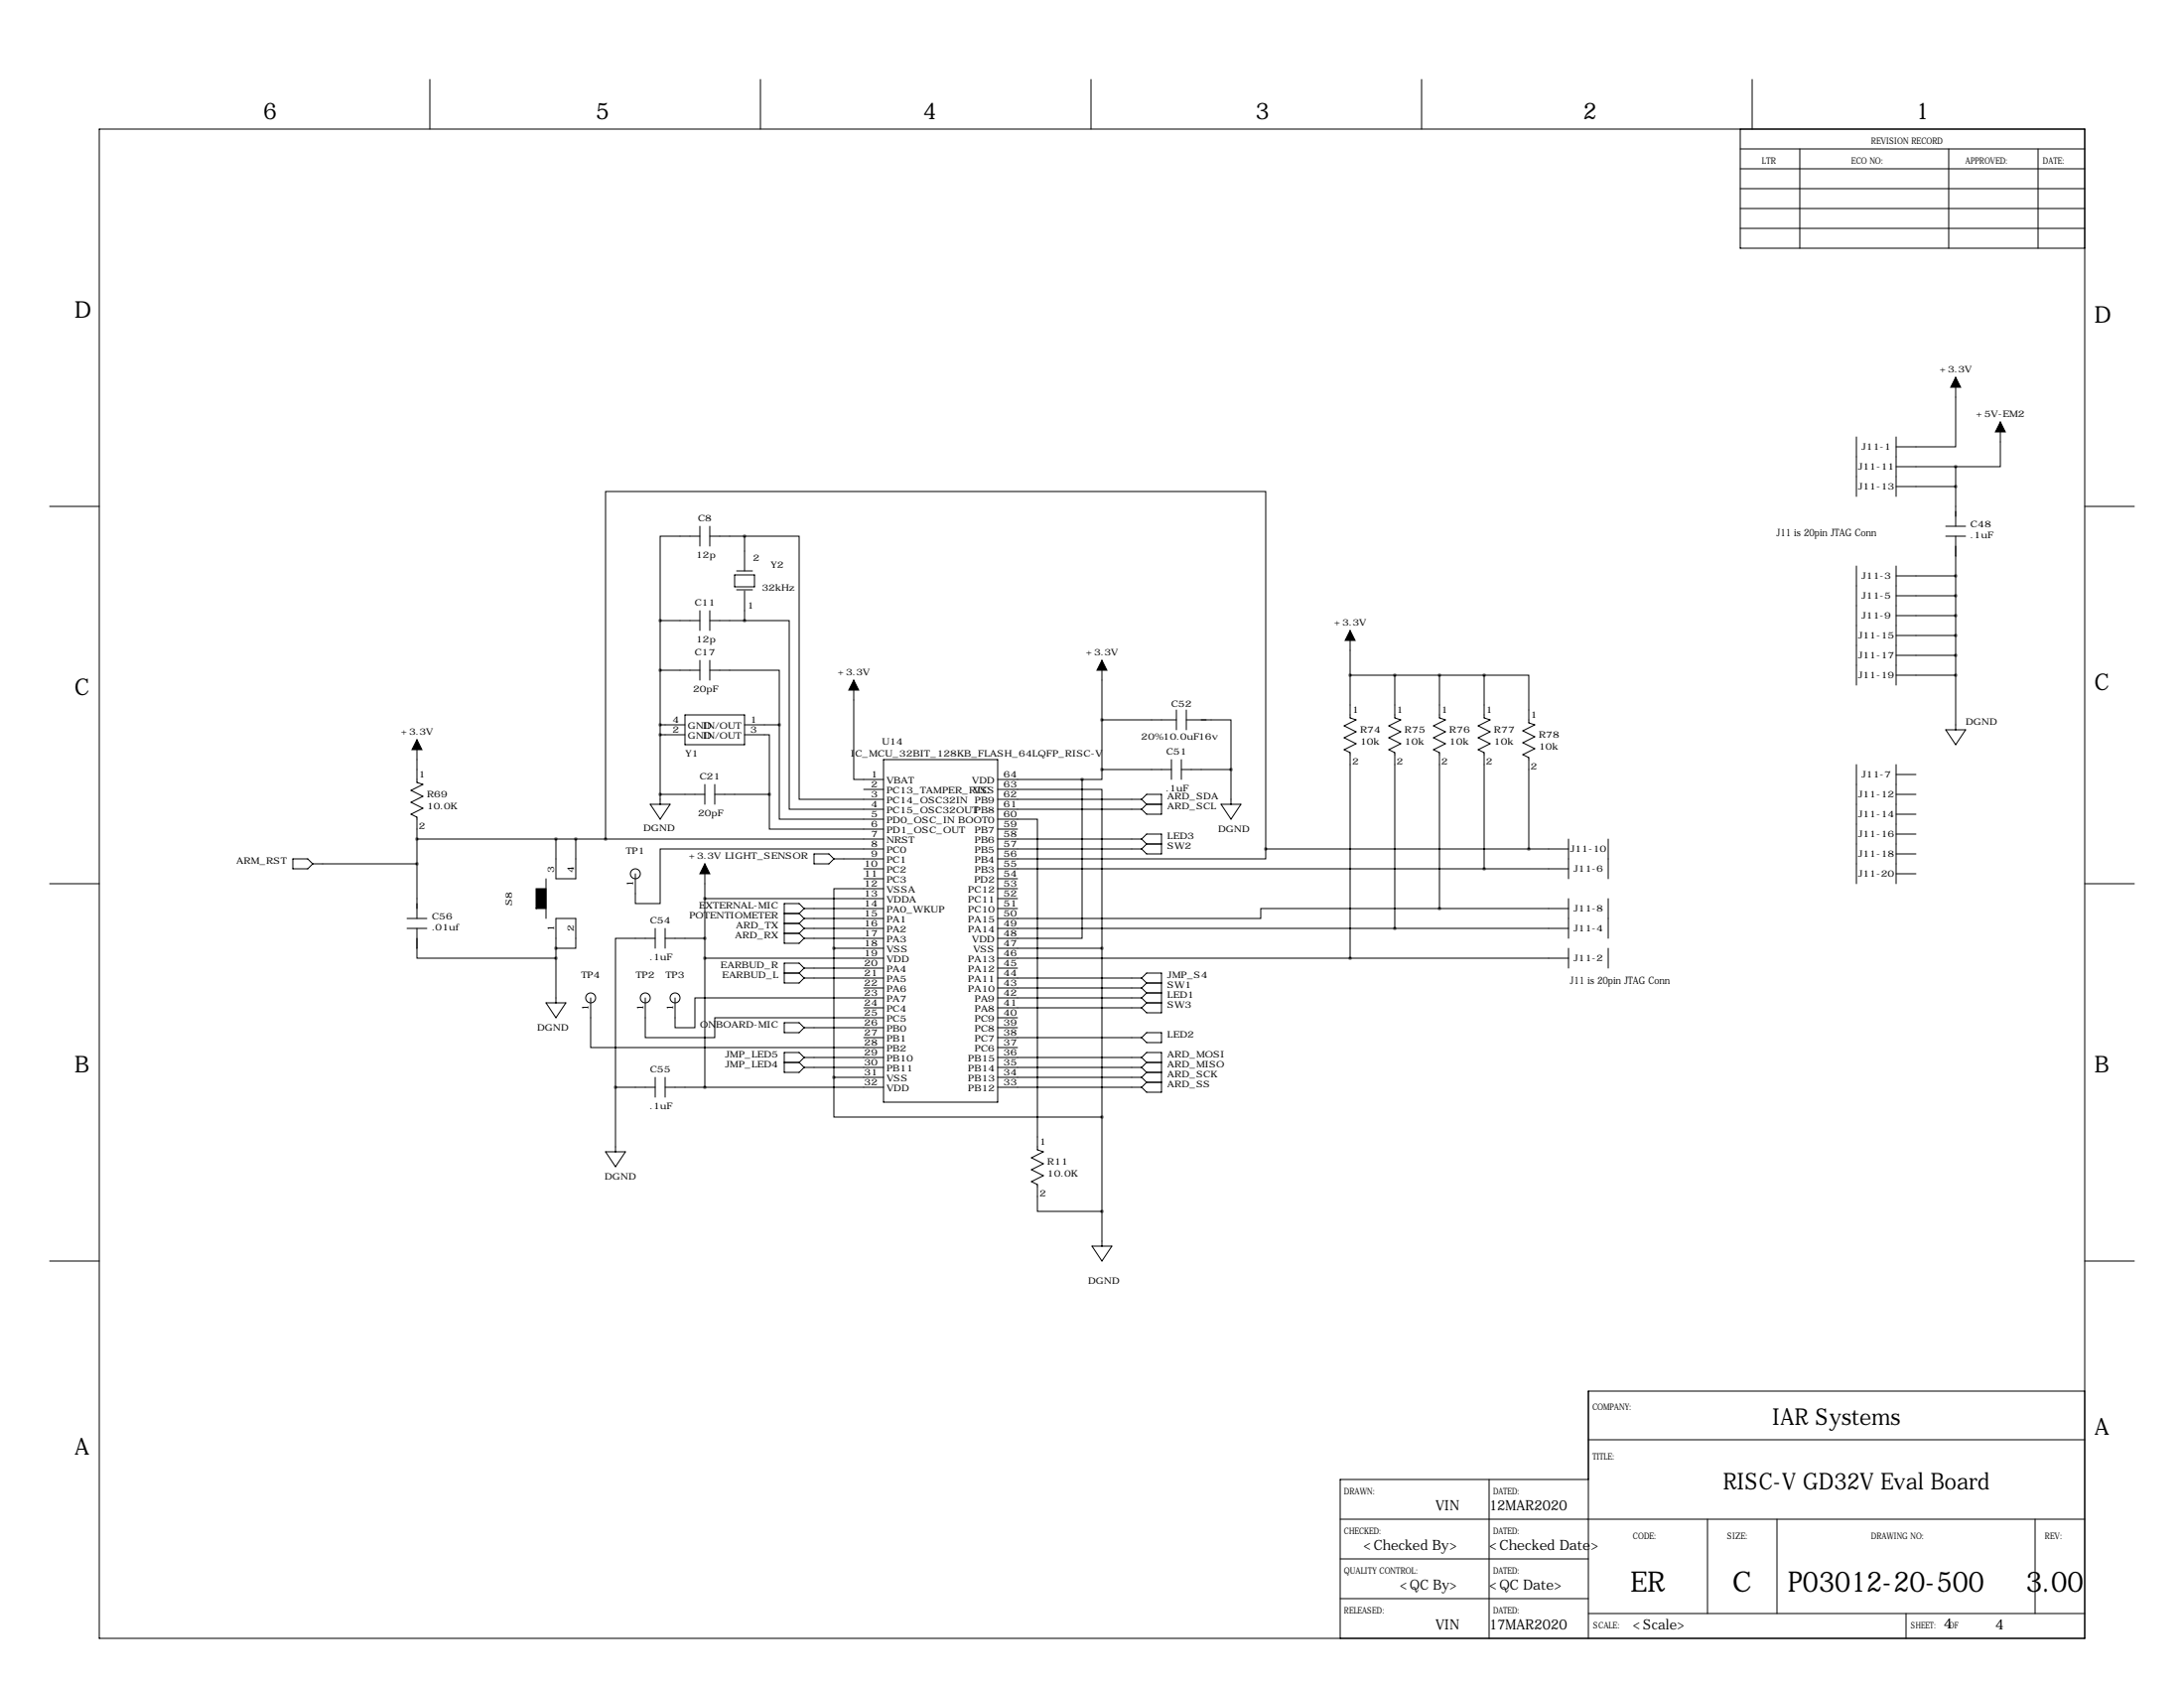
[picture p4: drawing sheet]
<svg xmlns="http://www.w3.org/2000/svg" width="559mm" height="432mm" viewBox="0 0 559 432" stroke-linecap="round" stroke-linejoin="round" font-family="sans-serif">
<g fill="none" stroke="#000" stroke-width=".25">
<path d="M25.4 33h508v386.1h-508zM110 20.3v12.7M194.6 20.3v12.7M279.1 20.3v12.7M363.7 20.3v12.7M445.3 38.1h88.1M445.3 33v30.5h88.1M448.3 20.3v12.7M460.5 38.1v25.4M498.6 38.1v25.4M521.5 38.1v25.4M445.3 48.3h88.1"/>
<path d="M445.3 43.2h88.1M445.3 53.3h88.1M445.3 58.4h88.1M500.4 96.5v17.8h-15.3M475 111.8v15.2M485.1 111.8v15.2M485.1 119.4h15.3M500.4 119.4v15.2M511.8 107.9v11.5h-11.4M12.7 129.5h12.7M179.1 137.2h-10.2v21.6M179.1 134.6v5.1"/>
<path d="M181.6 137.2h8.9M181.6 134.6v5.1M190.5 137.2h14v67.3h21.6M190.5 137.2v8.8M485.1 124.5h15.3M497.8 134.6h5.1M497.8 137.2h5.1M500.4 137.2v49.5M533.4 129.5h12.7M168.9 158.8h10.2M168.9 158.8v46.9M179.1 156.2v5.1"/>
<path d="M181.6 156.2v5.1M181.6 158.8h8.9M188 147.1h5v3h-5zM188.5 146h4M188.5 150.9h4M190.5 158.8h11.4v48.2h24.2M190.5 151.1v7.7M475 144.8v30.5M485.1 144.8v30.5M485.1 147.3h15.3M485.1 152.4h15.3M485.1 157.5h15.3"/>
<path d="M168.9 171.4h10.2M179.1 168.9v5.1M181.6 171.4h17.8v14M181.6 168.9v5.1M218.4 174v25.4h7.7M281.9 168.9v27.9M345.4 172.7h34.3M345.4 161.3v22.3l1.6 .5-3.1 1.6 3.1 1.5-3.1 1.5 3.1 1.5-3.1 1.6 1.5 .7v52.6M356.9 172.7v10.9l1.5 .5-3.1 1.6 3.1 1.5-3.1 1.5 3.1 1.5-3.1 1.6 1.6 .7v45M368.3 172.7v10.9l1.5 .5-3 1.6 3 1.5-3 1.5 3 1.5-3 1.6 1.5 .7v39.9M379.7 172.7h11.5v12.2l1.5 .5-3.1 1.5 3.1 1.6-3.1 1.5 3.1 1.5-3.1 1.5 1.6 .8v23.4M379.7 172.7v10.9l1.6 .5-3.1 1.6 3.1 1.5-3.1 1.5 3.1 1.5-3.1 1.6 1.5 .7v29.7"/>
<path d="M485.1 162.6h15.3M485.1 167.6h15.3M485.1 172.7h15.3M106.7 189.2v11l1.5 .5-3 1.5 3 1.5-3 1.5 3 1.6-3 1.5 1.5 .7v25.9M168.9 185.4h6.4M168.9 188h6.4M175.3 182.9h15.2v7.6h-15.2zM190.5 188h6.3v15.2M190.5 185.4h8.9M199.4 185.4v24.1h26.7M226.1 194.3h29.2v87.6h-29.2zM255.3 199.4h21.6"/>
<path d="M276.9 199.4v40.6h-21.6M281.9 196.8v2.6h-5M281.9 196.8h17.8M281.9 184.1h19.1M299.7 194.3v5.1M301 181.6v5.1M302.3 196.8h12.7M302.3 194.3v5.1M303.5 184.1h11.5v12.7M303.5 181.6v5.1M315 196.8v8.9M475 195.6v30.5"/>
<path d="M485.1 195.6v30.5M485.1 198.1h5.1M497.8 186.7h5.1l-2.5 3.8zM74.9 219.7h3.8l1.3 1.3-1.3 1.2h-3.8zM106.7 214.6h119.4M142.2 214.6v10.2h5.1v-10.2M154.9 214.6v-88.9h168.9v91.5M166.4 205.7h5l-2.5 3.8zM168.9 203.2h11.4M180.3 200.7v5M182.9 203.2h13.9M182.9 200.7v5"/>
<path d="M196.8 203.2v8.9h29.3M208.3 218.4h3.8l1.3 1.3-1.3 1.3h-3.8zM213.4 219.7h12.7M221 201.9h5.1M226.1 217.2h-57.2v13.9h-6.3v-7.6M255.3 201.9h26.6v40.7M255.3 209.5h10.1v84.6l1.6 .5-3.1 1.6 3.1 1.5-3.1 1.5 3.1 1.5-3.1 1.6 1.5 .7v6.9h16.5M255.3 217.2h36.8M255.3 204.5h36.8M255.3 207h36.8M255.3 212.1h5M255.3 214.6h36.8"/>
<path d="M292.1 204.5l1.3-1.3h3.8v5.1h-3.8l-1.3-1.3M292.1 214.6l1.3-1.2h3.8v5h-3.8l-1.3-1.2M292.1 204.5l1.3 1.2M292.1 214.6l1.3 1.3M293.4 205.7h3.8M293.4 215.9h3.8M293.4 215.9l-1.3 1.3M293.4 205.7l-1.3 1.3M312.4 205.7h5.1l-2.5 3.8zM323.8 217.2v2.5h-68.5M323.8 217.2h77.5M401.3 214.6v10.2"/>
<path d="M411.5 214.6v10.2M485.1 203.2h5.1M485.1 208.3h5.1M485.1 213.4h5.1M485.1 218.4h5.1M12.7 226.1h12.7M80 221h26.7M104.1 237.5h5.1M104.1 234.9h5.1M106.7 237.5v7.6h35.5M137.2 232.4h.1M139.7 224.8v10.1"/>
<path d="M167.6 237.5v5.1M170.2 237.5v5.1M180.3 229.9h45.8M180.3 221v57.1M200.7 238.8h3.8M200.7 236.2h3.8M200.7 233.7h3.8M204.5 238.8l1.2 1.2M204.5 236.2l1.2 1.3M204.5 233.7l1.2 1.2M205.7 237.5h20.4M205.7 232.4h20.4"/>
<path d="M205.7 234.9h20.4M205.7 232.4l-1.2-1.3h-3.8v10.2h3.8l1.2-1.3M205.7 237.5l-1.2 1.3M205.7 234.9l-1.2 1.3M205.7 232.4l-1.2 1.3M221 222.2h5.1M221 224.8h5.1M226.1 227.3h-12.7v15.3M255.3 237.5h146M255.3 222.2h146M255.3 232.4h5M255.3 224.8h5"/>
<path d="M255.3 227.3h5M255.3 229.9h5M368.3 232.4h-45.7v2.5h-67.3M368.3 232.4h33M401.3 229.9v10.1M411.5 229.9v10.1M485.1 223.5h5.1M533.4 226.1h12.7M139.7 256.5h5.1l-2.6 3.8zM142.2 242.6h5.1v-7.7h-5.1v21.6M151.1 255.3v12.7h75M165.1 255.3v10.1h17.8v-5.1h43.2"/>
<path d="M167.6 240h-10.1v38.1M170.2 240h10.1M172.7 255.3v7.6h5.1v-7.6h48.3M180.3 245.1h45.8M200.7 248.9h3.8M204.5 248.9l1.2 1.3M205.7 240h20.4M205.7 247.6h20.4M205.7 250.2h20.4M205.7 247.6l-1.2-1.2h-3.8v5.1h3.8l1.2-1.3M205.7 247.6l-1.2 1.3M213.4 242.6h12.7"/>
<path d="M213.4 242.6v33M221 252.7h5.1M221 257.8h5.1M255.3 245.1h146M255.3 242.6h26.6M255.3 247.6h5M255.3 250.2h36.8M255.3 252.7h36.8M255.3 255.3h36.8M255.3 257.8h36.8M281.9 242.6v76.2M292.1 252.7l1.3 1.3"/>
<path d="M292.1 250.2l1.3-1.3h3.8v10.2h-3.8l-1.3-1.3M292.1 255.3l1.3 1.2M292.1 250.2l1.3 1.3M293.4 256.5h3.8M293.4 254h3.8M293.4 251.5h3.8M293.4 251.5l-1.3 1.2M293.4 256.5l-1.3 1.3M293.4 254l-1.3 1.3M401.3 242.6v5M411.5 242.6v5M157.5 278.1h10.1"/>
<path d="M157.5 278.1v16.5M167.6 275.6v5.1M170.2 278.1h55.9M170.2 275.6v5.1M200.7 261.6h3.8l1.2 1.3-1.2 1.3h-3.8zM200.7 271.8h3.8M204.5 271.8l1.2 1.2M205.7 262.9h20.4M205.7 270.5h20.4M205.7 273h20.4M205.7 270.5l-1.2-1.3h-3.8v5.1h3.8l1.2-1.3M205.7 270.5l-1.2 1.3"/>
<path d="M213.4 275.6v10.2h68.5M213.4 275.6h12.7M221 265.4h5.1M255.3 260.3h5M255.3 262.9h5M255.3 265.4h36.8M255.3 268h5M255.3 270.5h36.8M255.3 273h36.8M255.3 275.6h36.8M255.3 278.1h36.8M292.1 270.5l1.3-1.3h3.8v10.2h-3.8l-1.3-1.3"/>
<path d="M292.1 270.5l1.3 1.3M292.1 273l1.3 1.3M292.1 275.6l1.3 1.3M293.4 264.2h3.8v2.5h-3.8l-1.3-1.3zM293.4 271.8h3.8M293.4 276.9h3.8M293.4 276.9l-1.3 1.2M293.4 274.3h3.8M293.4 271.8l-1.3 1.2M293.4 274.3l-1.3 1.3M154.9 294.6h5.1l-2.5 3.8zM279.4 318.8h5.1l-2.6 3.8z"/>
<path d="M12.7 322.6h12.7M533.4 322.6h12.7M533.4 355.9h-127v63.2M381 378.5v40.6M406.4 368.3h127M406.4 378.5h-63.5v40.6M342.9 388.6h190.5M342.9 398.8h63.5M436.9 388.6v24.1M454.7 388.6v24.1M520.7 388.6v24.1M342.9 408.9h63.5"/>
<path d="M406.4 412.7h127M487.7 412.7v6.4"/>
<circle cx="162.6" cy="223.5" r="1.27"/>
<circle cx="151.1" cy="255.3" r="1.27"/>
<circle cx="165.1" cy="255.3" r="1.27"/>
<circle cx="172.7" cy="255.3" r="1.27"/>
</g>
<path d="M500.4 96.5l1.2 2.6h-2.5zM511.8 107.9l1.3 2.6h-2.6zM218.4 174l1.3 2.5h-2.5zM281.9 168.9l1.3 2.5h-2.5zM345.4 161.3l1.3 2.5h-2.5zM106.7 189.2l1.2 2.6h-2.5zM137.2 227.3h2.5v5.1h-2.5zM180.3 221l1.3 2.5h-2.5z" fill="#000" stroke="#000" stroke-width=".25"/>
<path d="M180.3 245.1a.05 .05 0 0 0 .1 0 .05 .05 0 0 0-.1 0zM180.3 229.9a.05 .05 0 0 0 .1 0 .05 .05 0 0 0-.1 0zM281.9 285.7a.05 .05 0 0 0 .1 0 .05 .05 0 0 0-.1 0zM213.3 242.6a.05 .05 0 0 0 .1 0 .05 .05 0 0 0-.1 0zM281.9 196.8a.05 .05 0 0 0 .1 0 .05 .05 0 0 0-.1 0zM281.9 184.1a.05 .05 0 0 0 .1 0 .05 .05 0 0 0-.1 0zM314.9 196.8a.05 .05 0 0 0 .1 0 .05 .05 0 0 0-.1 0zM180.3 240a.05 .05 0 0 0 .1 0 .05 .05 0 0 0-.1 0zM180.3 278.1a.05 .05 0 0 0 .1 0 .05 .05 0 0 0-.1 0zM142.2 245.1a.05 .05 0 0 0 .1 0 .05 .05 0 0 0-.1 0zM142.2 242.6a.05 .05 0 0 0 .1 0 .05 .05 0 0 0-.1 0zM142.2 214.6a.05 .05 0 0 0 .1 0 .05 .05 0 0 0-.1 0zM345.4 245.1a.05 .05 0 0 0 .1 0 .05 .05 0 0 0-.1 0zM356.8 237.5a.05 .05 0 0 0 .1 0 .05 .05 0 0 0-.1 0zM379.7 222.2a.05 .05 0 0 0 .1 0 .05 .05 0 0 0-.1 0zM391.1 217.2a.05 .05 0 0 0 .1 0 .05 .05 0 0 0-.1 0zM379.7 172.7a.05 .05 0 0 0 .1 0 .05 .05 0 0 0-.1 0zM356.8 172.7a.05 .05 0 0 0 .1 0 .05 .05 0 0 0-.1 0zM345.4 172.7a.05 .05 0 0 0 .1 0 .05 .05 0 0 0-.1 0zM276.8 199.4a.05 .05 0 0 0 .1 0 .05 .05 0 0 0-.1 0zM323.8 217.2a.05 .05 0 0 0 .1 0 .05 .05 0 0 0-.1 0zM154.9 214.6a.05 .05 0 0 0 .1 0 .05 .05 0 0 0-.1 0zM196.8 203.2a.05 .05 0 0 0 .1 0 .05 .05 0 0 0-.1 0zM281.9 242.6a.05 .05 0 0 0 .1 0 .05 .05 0 0 0-.1 0zM213.3 275.6a.05 .05 0 0 0 .1 0 .05 .05 0 0 0-.1 0zM281.9 309.9a.05 .05 0 0 0 .1 0 .05 .05 0 0 0-.1 0z" fill="#000" stroke="#000" stroke-width=".76"/>
<g font-size="7.3">
<text x="417.2" y="407">ER</text>
<text x="443.3" y="407">C</text>
<text x="457.5" y="407">P03012-20-500</text>
<text x="518.4" y="407">3.00</text>
</g>
<g font-size="5.9">
<text x="67.3" y="30.5">6</text>
<text x="152.4" y="30.5">5</text>
<text x="236.2" y="30.5">4</text>
<text x="321.3" y="30.5">3</text>
<text x="405.1" y="30.5">2</text>
<text x="490.2" y="30.5">1</text>
<text x="19" y="81.3">D</text>
<text x="535.9" y="82.6">D</text>
<text x="19" y="177.8">C</text>
<text x="535.9" y="176.5">C</text>
<text x="19" y="274.3">B</text>
<text x="535.9" y="274.3">B</text>
<text x="453.5" y="364.5">IAR Systems</text>
<text x="535.9" y="367">A</text>
<text x="19" y="372.1">A</text>
<text x="440.9" y="381.1">RISC-V GD32V Eval Board</text>
</g>
<g font-size="3.6">
<text x="367.3" y="386.4">VIN</text>
<text x="381" y="386.4">12MAR2020</text>
<text x="348.8" y="396.6">&lt;Checked By&gt;</text>
<text x="381" y="396.6">&lt;Checked Date&gt;</text>
<text x="358.2" y="406.7">&lt;QC By&gt;</text>
<text x="381" y="406.7">&lt;QC Date&gt;</text>
<text x="367.3" y="416.9">VIN</text>
<text x="381" y="416.9">17MAR2020</text>
<text x="417.8" y="416.9">&lt;Scale&gt;</text>
<text x="497.3" y="416.6">4</text>
<text x="510.5" y="416.9">4</text>
</g>
<g font-size="2.6">
<text x="454.6" y="137.3">J11 is 20pin JTAG Conn</text>
<text x="401.7" y="251.8">J11 is 20pin JTAG Conn</text>
</g>
<g font-size="2.3">
<text x="450.8" y="41.9">LTR</text>
<text x="473.7" y="41.9">ECO NO:</text>
<text x="478.8" y="36.8">REVISION RECORD</text>
<text x="502.9" y="41.9">APPROVED:</text>
<text x="522.7" y="41.9">DATE:</text>
<text x="496.2" y="95.3">+3.3V</text>
<text x="505.6" y="106.7">+5V-EM2</text>
<text x="476.3" y="115.1">J11-1</text>
<text x="475.5" y="120.1">J11-11</text>
<text x="475.5" y="125.2">J11-13</text>
<text x="178.6" y="133.4">C8</text>
<text x="504.2" y="134.9">C48</text>
<text x="504.2" y="137.7">.1uF</text>
<text x="178.1" y="142.7">12p</text>
<text x="192.6" y="143.5">2</text>
<text x="197.3" y="145.3">Y2</text>
<text x="476.3" y="148.1">J11-3</text>
<text x="177.7" y="154.9">C11</text>
<text x="191.3" y="155.7">1</text>
<text x="194.9" y="151.1">32kHz</text>
<text x="476.3" y="153.2">J11-5</text>
<text x="341.3" y="160">+3.3V</text>
<text x="476.3" y="158.2">J11-9</text>
<text x="177.7" y="167.6">C17</text>
<text x="178.1" y="164.3">12p</text>
<text x="277.8" y="167.6">+3.3V</text>
<text x="475.5" y="163.3">J11-15</text>
<text x="214.3" y="172.7">+3.3V</text>
<text x="475.5" y="168.4">J11-17</text>
<text x="475.5" y="173.5">J11-19</text>
<text x="177.3" y="177">20pF</text>
<text x="172.1" y="184.9">4</text>
<text x="192" y="184.9">1</text>
<text x="299.6" y="180.8">C52</text>
<text x="345.9" y="182.4">1</text>
<text x="357.4" y="182.4">1</text>
<text x="368.8" y="182.4">1</text>
<text x="380.2" y="182.4">1</text>
<text x="391.7" y="183.6">1</text>
<text x="503" y="185.4">DGND</text>
<text x="102.5" y="188">+3.3V</text>
<text x="172.1" y="187.5">2</text>
<text x="176" y="189">GND</text>
<text x="176" y="186.4">GND</text>
<text x="179.9" y="186.4">IN/OUT</text>
<text x="179.9" y="189">IN/OUT</text>
<text x="192" y="187.5">3</text>
<text x="225.7" y="190.5">U14</text>
<text x="292" y="189.2">20%10.0uF16v</text>
<text x="348" y="187.5">R74</text>
<text x="348" y="190.5">10k</text>
<text x="359.4" y="187.5">R75</text>
<text x="359.4" y="190.5">10k</text>
<text x="370.8" y="187.5">R76</text>
<text x="370.8" y="190.5">10k</text>
<text x="382.3" y="187.5">R77</text>
<text x="382.3" y="190.5">10k</text>
<text x="393.7" y="188.7">R78</text>
<text x="393.7" y="191.8">10k</text>
<text x="175.4" y="193.5">Y1</text>
<text x="217.7" y="193.5">IC_MCU_32BIT_128KB_FLASH_64LQFP_RISC-V</text>
<text x="298.4" y="193">C51</text>
<text x="345.9" y="195.6">2</text>
<text x="357.4" y="195.6">2</text>
<text x="368.8" y="195.6">2</text>
<text x="380.2" y="195.6">2</text>
<text x="391.7" y="196.8">2</text>
<text x="107.2" y="198.9">1</text>
<text x="109.2" y="204">R69</text>
<text x="179" y="199.4">C21</text>
<text x="222.9" y="198.9">1</text>
<text x="222.9" y="201.4">2</text>
<text x="222.9" y="204">3</text>
<text x="226.8" y="200.4">VBAT</text>
<text x="226.8" y="202.9">PC13_TAMPER_RTC</text>
<text x="248.7" y="200.4">VDD</text>
<text x="249" y="202.9">VSS</text>
<text x="256.8" y="204">62</text>
<text x="256.8" y="201.4">63</text>
<text x="256.8" y="198.9">64</text>
<text x="298.3" y="202.4">.1uF</text>
<text x="475.5" y="204">J11-12</text>
<text x="476.3" y="198.9">J11-7</text>
<text x="109.2" y="207">10.0K</text>
<text x="178.6" y="208.8">20pF</text>
<text x="222.9" y="206.5">4</text>
<text x="222.9" y="209">5</text>
<text x="226.8" y="205.5">PC14_OSC32IN</text>
<text x="226.8" y="208">PC15_OSC32OUTPB8</text>
<text x="249.4" y="205.5">PB9</text>
<text x="256.8" y="209">60</text>
<text x="256.8" y="206.5">61</text>
<text x="298.7" y="204.5">ARD_SDA</text>
<text x="298.7" y="207">ARD_SCL</text>
<text x="475.5" y="209">J11-14</text>
<text x="107.2" y="212.1">2</text>
<text x="164.6" y="212.6">DGND</text>
<text x="222.9" y="211.6">6</text>
<text x="222.9" y="214.1">7</text>
<text x="226.8" y="210.6">PD0_OSC_IN BOOT0</text>
<text x="226.8" y="213.1">PD1_OSC_OUT</text>
<text x="226.8" y="215.6">NRST</text>
<text x="249.4" y="215.6">PB6</text>
<text x="249.4" y="213.1">PB7</text>
<text x="256.8" y="214.1">58</text>
<text x="256.8" y="211.6">59</text>
<text x="298.7" y="214.6">LED3</text>
<text x="311.7" y="212.9">DGND</text>
<text x="475.5" y="214.1">J11-16</text>
<text x="60.5" y="221">ARM_RST</text>
<text x="160.1" y="218.4">TP1</text>
<text x="176.2" y="219.7">+3.3V LIGHT_SENSOR</text>
<text x="221.1" y="221.7">10</text>
<text x="222.9" y="216.7">8</text>
<text x="222.9" y="219.2">9</text>
<text x="226.8" y="218.2">PC0</text>
<text x="226.8" y="220.7">PC1</text>
<text x="249.4" y="220.7">PB4</text>
<text x="249.4" y="218.2">PB5</text>
<text x="256.8" y="221.7">55</text>
<text x="256.8" y="219.2">56</text>
<text x="256.8" y="216.7">57</text>
<text x="298.7" y="217.2">SW2</text>
<text x="401.8" y="217.9">J11-10</text>
<text x="475.5" y="219.2">J11-18</text>
<text x="141.7" y="223.3" transform="rotate(-90 141.7 223.3)">3</text>
<text x="146.8" y="223.3" transform="rotate(-90 146.8 223.3)">4</text>
<text x="162.1" y="226.7" transform="rotate(-90 162.1 226.7)">1</text>
<text x="221.1" y="224.3">11</text>
<text x="221.1" y="226.8">12</text>
<text x="226.8" y="223.3">PC2</text>
<text x="226.8" y="225.8">PC3</text>
<text x="249.3" y="225.8">PD2</text>
<text x="249.4" y="223.3">PB3</text>
<text x="256.8" y="226.8">53</text>
<text x="256.8" y="224.3">54</text>
<text x="402.7" y="223">J11-6</text>
<text x="475.5" y="224.3">J11-20</text>
<text x="131.1" y="231.6" transform="rotate(-90 131.1 231.6)">S8</text>
<text x="178.9" y="232.4">EXTERNAL-MIC</text>
<text x="221.1" y="229.4">13</text>
<text x="221.1" y="231.9">14</text>
<text x="226.8" y="228.3">VSSA</text>
<text x="226.8" y="230.9">VDDA</text>
<text x="226.8" y="233.4">PA0_WKUP</text>
<text x="247.7" y="233.4">PC10</text>
<text x="247.7" y="230.9">PC11</text>
<text x="247.7" y="228.3">PC12</text>
<text x="256.8" y="231.9">51</text>
<text x="256.8" y="229.4">52</text>
<text x="402.7" y="233.2">J11-8</text>
<text x="110.5" y="235.2">C56</text>
<text x="110.5" y="238">.01uf</text>
<text x="141.7" y="238.2" transform="rotate(-90 141.7 238.2)">1</text>
<text x="146.8" y="238.2" transform="rotate(-90 146.8 238.2)">2</text>
<text x="166.3" y="236.2">C54</text>
<text x="176.4" y="234.9">POTENTIOMETER</text>
<text x="188.4" y="237.5">ARD_TX</text>
<text x="221.1" y="234.4">15</text>
<text x="221.1" y="237">16</text>
<text x="221.1" y="239.5">17</text>
<text x="226.8" y="236">PA1</text>
<text x="226.8" y="238.5">PA2</text>
<text x="247.7" y="238.5">PA14</text>
<text x="247.7" y="236">PA15</text>
<text x="256.8" y="239.5">48</text>
<text x="256.8" y="237">49</text>
<text x="256.8" y="234.4">50</text>
<text x="402.7" y="238.3">J11-4</text>
<text x="166.2" y="245.6">.1uF</text>
<text x="188.1" y="240">ARD_RX</text>
<text x="221.1" y="242.1">18</text>
<text x="221.1" y="244.6">19</text>
<text x="226.8" y="241">PA3</text>
<text x="226.8" y="243.6">VSS</text>
<text x="248.7" y="241">VDD</text>
<text x="249" y="243.6">VSS</text>
<text x="256.8" y="244.6">46</text>
<text x="256.8" y="242.1">47</text>
<text x="402.7" y="245.9">J11-2</text>
<text x="148.7" y="250.2">TP4</text>
<text x="162.7" y="250.2">TP2</text>
<text x="170.3" y="250.2">TP3</text>
<text x="184.4" y="247.6">EARBUD_R</text>
<text x="184.8" y="250.2">EARBUD_L</text>
<text x="221.1" y="247.1">20</text>
<text x="221.1" y="249.7">21</text>
<text x="226.8" y="246.1">VDD</text>
<text x="226.8" y="248.7">PA4</text>
<text x="226.8" y="251.2">PA5</text>
<text x="247.7" y="251.2">PA11</text>
<text x="247.7" y="248.7">PA12</text>
<text x="247.7" y="246.1">PA13</text>
<text x="256.8" y="249.7">44</text>
<text x="256.8" y="247.1">45</text>
<text x="298.7" y="250.2">JMP_S4</text>
<text x="221.1" y="252.2">22</text>
<text x="221.1" y="254.8">23</text>
<text x="221.1" y="257.3">24</text>
<text x="226.8" y="253.7">PA6</text>
<text x="226.8" y="256.3">PA7</text>
<text x="247.7" y="253.7">PA10</text>
<text x="249.4" y="256.3">PA9</text>
<text x="256.8" y="257.3">41</text>
<text x="256.8" y="254.8">42</text>
<text x="256.8" y="252.2">43</text>
<text x="298.7" y="252.7">SW1</text>
<text x="298.7" y="257.8">SW3</text>
<text x="298.7" y="255.3">LED1</text>
<text x="137.5" y="263.7">DGND</text>
<text x="150.6" y="258.5" transform="rotate(-90 150.6 258.5)">1</text>
<text x="164.6" y="258.5" transform="rotate(-90 164.6 258.5)">1</text>
<text x="172.2" y="258.5" transform="rotate(-90 172.2 258.5)">1</text>
<text x="179.1" y="262.9">ONBOARD-MIC</text>
<text x="221.1" y="259.8">25</text>
<text x="221.1" y="262.4">26</text>
<text x="226.8" y="258.8">PC4</text>
<text x="226.8" y="261.4">PC5</text>
<text x="226.8" y="263.9">PB0</text>
<text x="249.4" y="263.9">PC8</text>
<text x="249.4" y="261.4">PC9</text>
<text x="249.4" y="258.8">PA8</text>
<text x="256.8" y="262.4">39</text>
<text x="256.8" y="259.8">40</text>
<text x="221.1" y="264.9">27</text>
<text x="221.1" y="267.5">28</text>
<text x="226.8" y="266.4">PB1</text>
<text x="226.8" y="269">PB2</text>
<text x="249.4" y="269">PC6</text>
<text x="249.4" y="266.4">PC7</text>
<text x="256.8" y="267.5">37</text>
<text x="256.8" y="264.9">38</text>
<text x="298.7" y="265.4">LED2</text>
<text x="166.3" y="274.3">C55</text>
<text x="185.6" y="270.5">JMP_LED5</text>
<text x="185.6" y="273">JMP_LED4</text>
<text x="221.1" y="270">29</text>
<text x="221.1" y="272.5">30</text>
<text x="221.1" y="275.1">31</text>
<text x="226.8" y="271.5">PB10</text>
<text x="226.8" y="274.1">PB11</text>
<text x="247.7" y="274.1">PB14</text>
<text x="247.7" y="271.5">PB15</text>
<text x="256.8" y="275.1">34</text>
<text x="256.8" y="272.5">35</text>
<text x="256.8" y="270">36</text>
<text x="298.7" y="270.5">ARD_MOSI</text>
<text x="298.7" y="273">ARD_MISO</text>
<text x="298.7" y="275.6">ARD_SCK</text>
<text x="221.1" y="277.6">32</text>
<text x="226.8" y="276.6">VSS</text>
<text x="226.8" y="279.1">VDD</text>
<text x="247.7" y="279.1">PB12</text>
<text x="247.7" y="276.6">PB13</text>
<text x="256.8" y="277.6">33</text>
<text x="298.7" y="278.1">ARD_SS</text>
<text x="166.2" y="283.7">.1uF</text>
<text x="265.9" y="292.9">1</text>
<text x="268" y="297.9">R11</text>
<text x="154.7" y="301.8">DGND</text>
<text x="268" y="301">10.0K</text>
<text x="265.9" y="306.1">2</text>
<text x="278.4" y="328.4">DGND</text>
<text x="407.4" y="360.7">COMPANY:</text>
<text x="407.4" y="373.4">TITLE:</text>
<text x="343.9" y="382.3">DRAWN:</text>
<text x="382" y="382.3">DATED:</text>
<text x="343.9" y="392.4">CHECKED:</text>
<text x="382" y="392.4">DATED:</text>
<text x="417.8" y="393.7">CODE:</text>
<text x="442" y="393.7">SIZE:</text>
<text x="478.8" y="393.7">DRAWING NO:</text>
<text x="523.2" y="393.7">REV:</text>
<text x="343.9" y="402.6">QUALITY CONTROL:</text>
<text x="382" y="402.6">DATED:</text>
<text x="343.9" y="412.7">RELEASED:</text>
<text x="382" y="412.7">DATED:</text>
<text x="407.7" y="416.6">SCALE:</text>
<text x="488.9" y="416.6">SHEET:</text>
<text x="498.7" y="416.6">OF</text>
</g>
</svg>
